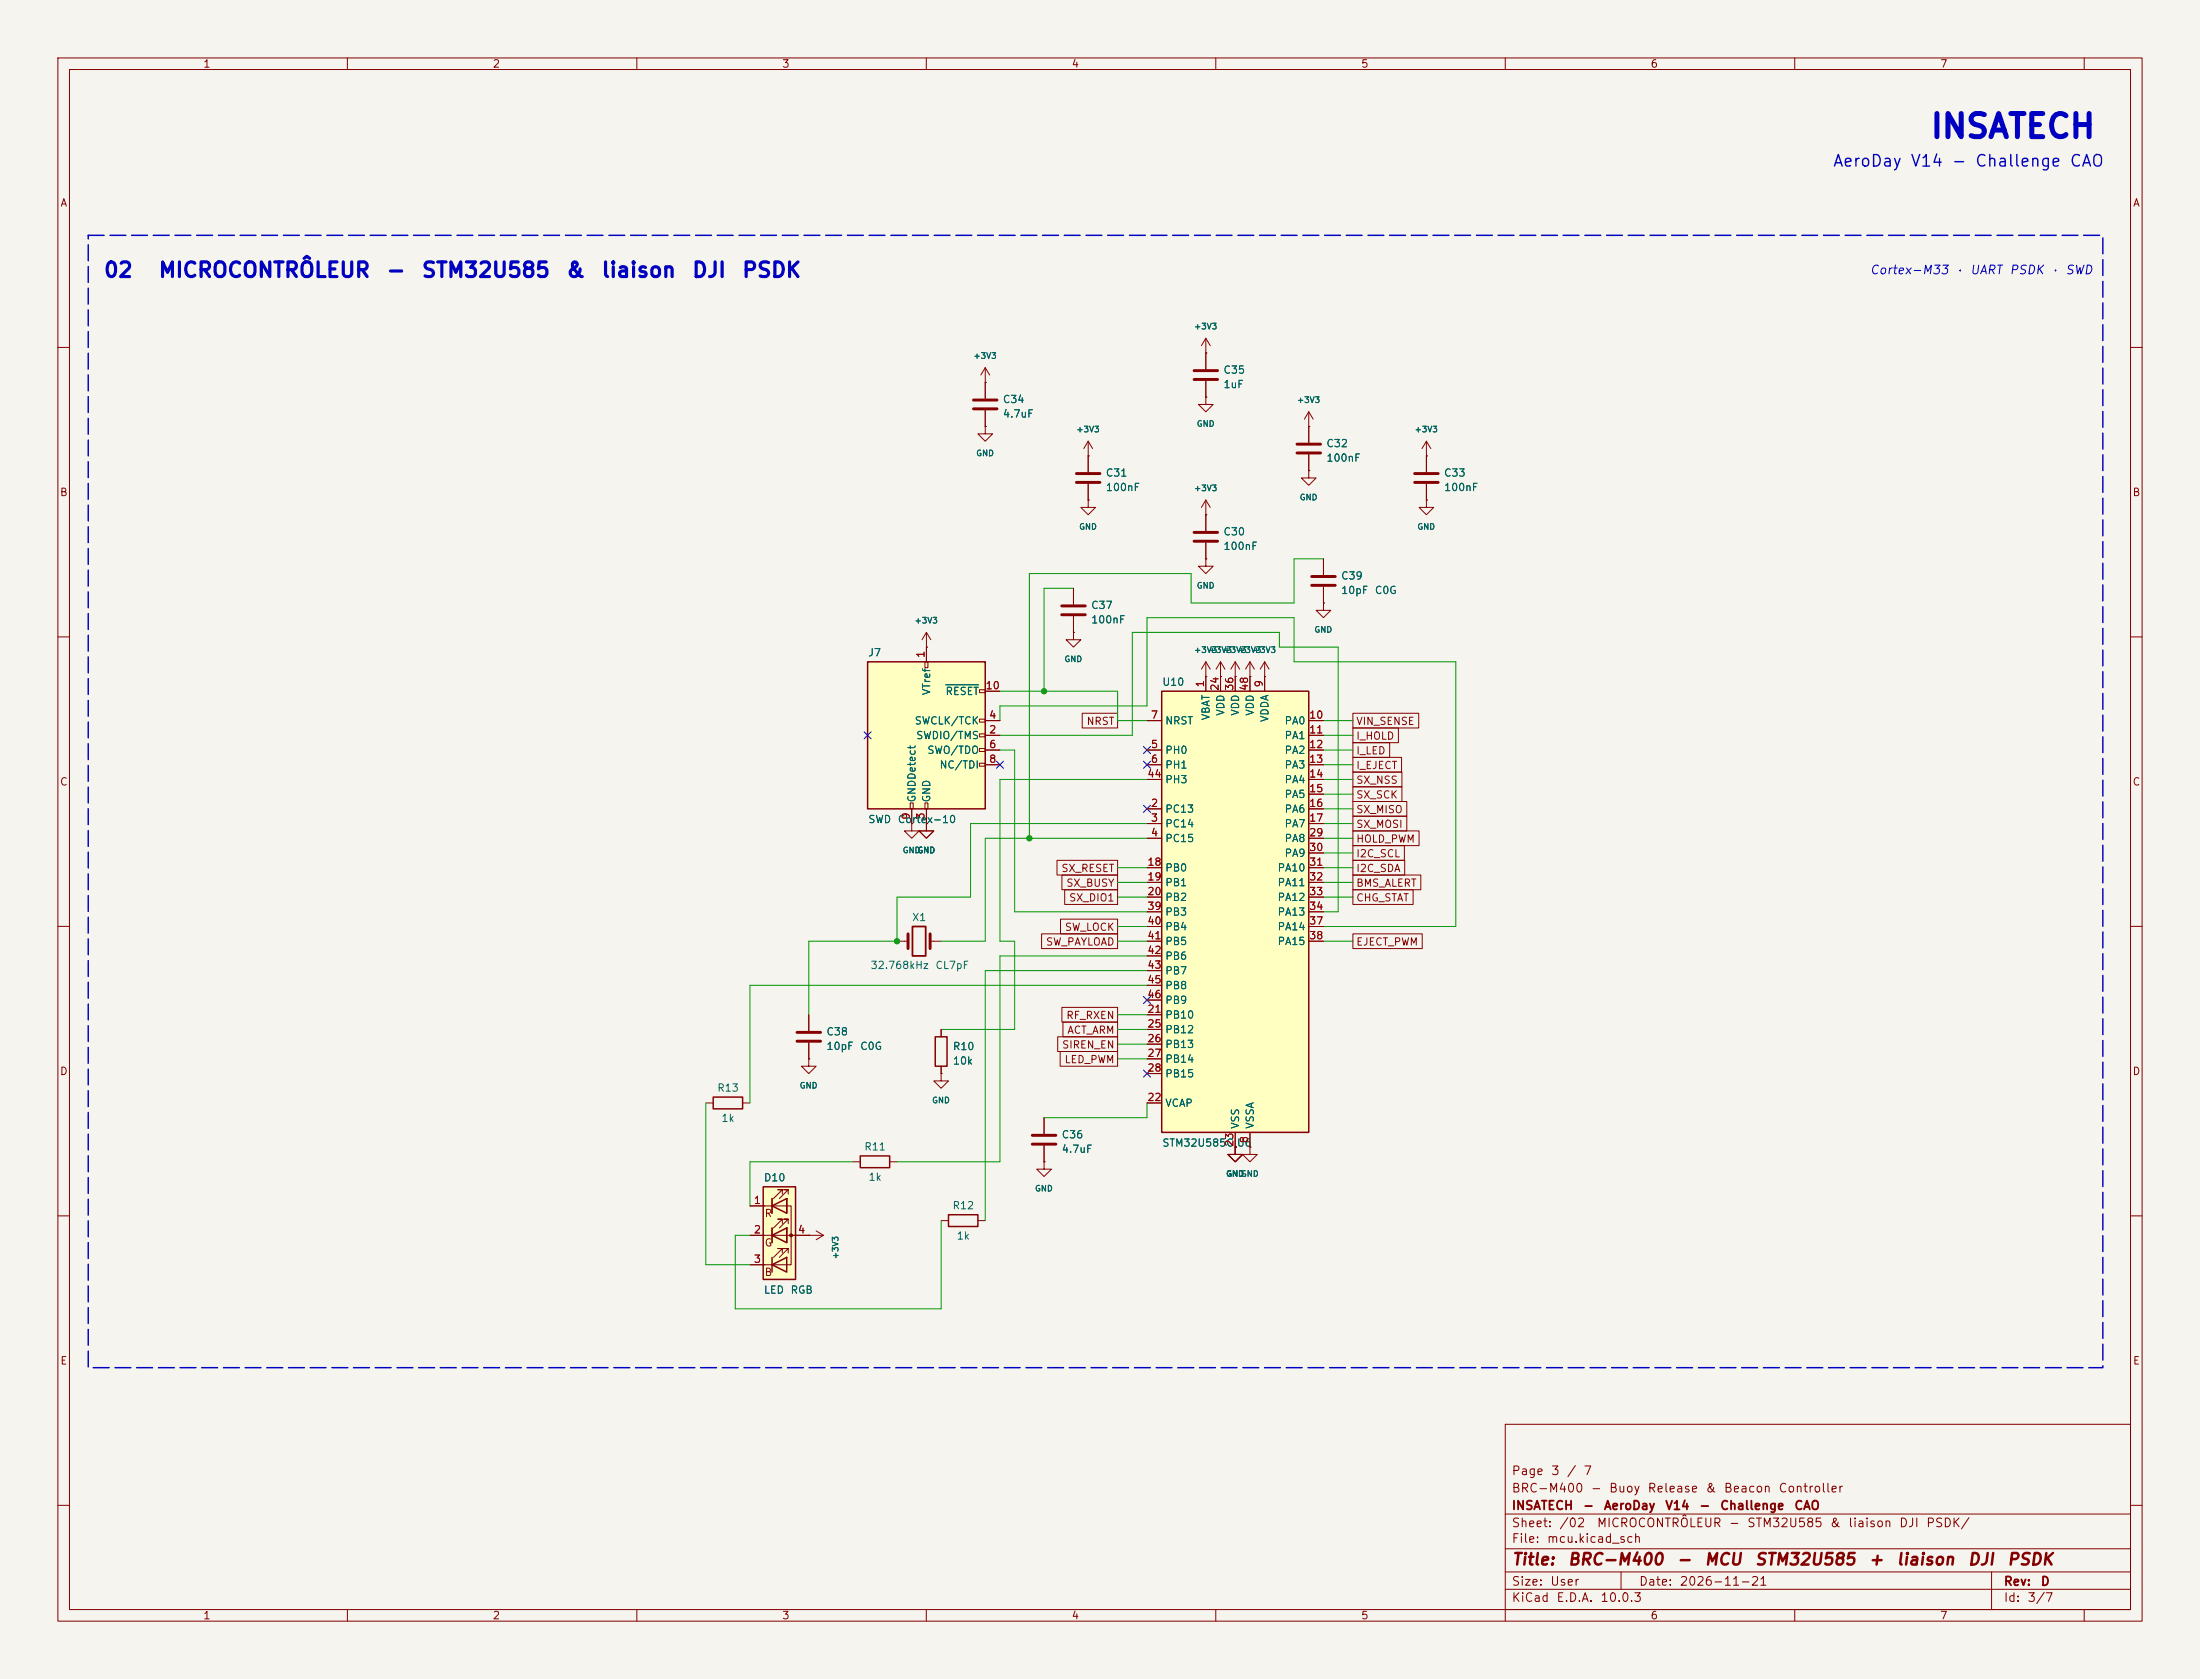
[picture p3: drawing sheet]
<svg xmlns="http://www.w3.org/2000/svg" width="380mm" height="290mm" viewBox="0 0 380 290" stroke-linecap="round" stroke-linejoin="round" font-family="sans-serif">
<path d="M0 0h380v290h-380z" fill="#f5f4ef" stroke="#f5f4ef" stroke-width=".17"/>
<g fill="none" stroke="#840000" stroke-width=".17">
<path d="M10 10h360v270h-360zM12 12h356v266h-356zM60 10v2M110 10v2M160 10v2M210 10v2M260 10v2M310 10v2M360 10v2M10 60h2M208.3 68.6v1.3h1.2l-1.2 1.2-1.3-1.2h1.3M208.3 68.6h.1"/>
<path d="M368 60h2M188 86.4v1.2h1.2l-1.2 1.3-1.3-1.3h1.3M188 86.4h.1M208.3 88.9h.1M208.3 96.5v1.3h1.2l-1.2 1.3-1.3-1.3h1.3M208.3 96.5h.1M208.3 86.4l-.8 1.2M208.3 86.4l.7 1.2M208.3 86.4v2.5M226.1 81.3v1.3h1.2l-1.2 1.2-1.3-1.2h1.3M226.1 81.3h.1M228.6 96.5v2.8"/>
<path d="M10 110h2M228.6 101.4v2.7M368 110h2M160 142.2v1.3h1.3l-1.3 1.3-1.3-1.3h1.3M160 142.2h.1M10 160h2M368 160h2M180.3 193v2.8M180.3 197.9v2.8M10 210h2M180.3 200.7v1.2h1.3l-1.3 1.3-1.2-1.3h1.2M180.3 200.7h.1"/>
<path d="M368 210h2M260 246h108v32h-108zM10 260h2M60 278v2M110 278v2M160 278v2M210 278v2M260 278v2M260 274.5h108M260 271.5h108M260 267.5h108M260 261.5h108"/>
<path d="M280 271.5v3M310 278v2M344 271.5v6.5M360 278v2M368 260h2"/>
</g>
<path d="M226.6 99.6h4M226.6 101.1h4M178.3 196.1h4.1M178.3 197.6h4.1" fill="none" stroke="#840000" stroke-width=".51"/>
<path d="M131.8 205h5.6v16h-5.6z" fill="#ffffc2"/>
<path d="M161.5 179.1h2.1v5.1h-2.1zM148.6 199.7h5.1v2h-5.1zM131.8 205h5.6v16h-5.6zM133.3 208.3l2.6-1.3v2.6zM133.3 213.4l2.6-1.3v2.5zM133.3 218.4l2.6-1.2v2.5zM133.3 207v2.6M133.3 212.1v2.5M133.3 217.2v2.5M163.8 209.8h5.1v2h-5.1z" fill="none" stroke="#840000" stroke-width=".25"/>
<g fill="none" stroke="#840000" stroke-width=".17">
<path d="M226.1 73.7h.1M226.1 71.1l-.8 1.3M226.1 71.1l.7 1.3M226.1 71.1v2.6M246.4 78.7h.1M246.4 76.2l-.8 1.3M246.4 76.2l.7 1.3M246.4 76.2v2.5M246.4 86.4v1.2h1.2l-1.2 1.3-1.3-1.3h1.3M246.4 86.4h.1M185.4 101.6v2.8M185.4 106.4v2.8"/>
<path d="M208.3 116.8h.1M208.3 114.3l-.8 1.3M208.3 114.3l.7 1.3M208.3 114.3v2.5M215.9 116.8h.1M215.9 114.3l-.8 1.3M215.9 114.3l.8 1.3M215.9 114.3v2.5M218.4 116.8h.1M218.4 114.3l-.7 1.3M218.4 114.3l.8 1.3M218.4 114.3v2.5"/>
<path d="M228.6 104.1v1.3h1.3l-1.3 1.3-1.3-1.3h1.3M228.6 104.1h.1M157.5 142.2v1.3h1.2l-1.2 1.3-1.3-1.3h1.3M157.5 142.2h.1M139.7 175.3v2.8M162.6 177.8v1.3M139.7 182.9v1.3h1.3l-1.3 1.2-1.3-1.2h1.3M139.7 182.9h.1M139.7 180.1v2.8M162.6 185.4v1.3h1.2l-1.2 1.3-1.3-1.3h1.3M162.6 185.4h.1M162.6 184.2v1.2"/>
<path d="M129.5 208.3h7.2v10.1h-7.2M129.5 213.4h12.7M133.3 207v2.6M133.3 212.1v2.5M135.1 206.3v-.8h-.7h.7l-1.5 1.5M135.1 211.3v-.7h-.7h.7l-1.5 1.5M135.1 216.4v-.7h-.7h.7l-1.5 1.5M135.9 207h.1M135.9 207v2.6zM135.9 212.1h.1M135.9 212.1v2.5zM136.1 206.3v-.8h-.7h.7l-1.5 1.5"/>
<path d="M136.1 211.3v-.7h-.7h.7l-1.5 1.5M136.1 216.4v-.7h-.7h.7l-1.5 1.5M139.7 213.4h.1M141 212.6l1.2 .8M142.2 213.4l-1.2 .7M147.3 200.7h1.3M153.7 200.7h1.2M162.6 210.8h1.2M168.9 210.8h1.3"/>
</g>
<circle cx="136.7" cy="213.4" r=".25" fill="#840000" stroke="#840000" stroke-width=".17"/>
<path d="M183.4 104.7h4.1M183.4 106.2h4.1M137.7 178.3h4M137.7 179.8h4" fill="none" stroke="#840000" stroke-width=".51"/>
<path d="M149.9 114.3h20.3v25.4h-20.3z" fill="#ffffc2"/>
<path d="M149.9 114.3h20.3v25.4h-20.3z" fill="none" stroke="#840000" stroke-width=".25"/>
<g fill="none" stroke="#840000" stroke-width=".17">
<path d="M159.8 114.3h.5v1h-.5zM160 111.8v2.5M169.2 119.1h1v.5h-1zM170.2 119.4h2.5M157.2 138.7h.5v1h-.5zM157.5 139.7v2.5M159.8 138.7h.5v1h-.5zM160 139.7v2.5M169.2 124.2h1v.5h-1zM169.2 126.8h1v.5h-1zM169.2 129.3h1v.5h-1zM169.2 131.8h1v.5h-1z"/>
<path d="M170.2 127h2.5M170.2 124.5h2.5M170.2 129.5h2.5M170.2 132.1h2.5"/>
</g>
<path d="M163.3 118.3h5.7" fill="none" stroke="#006464" stroke-width=".17"/>
<path d="M200.7 119.4h25.4v76.2h-25.4z" fill="#ffffc2"/>
<path d="M200.7 119.4h25.4v76.2h-25.4zM123.2 189.5h5.1v2h-5.1z" fill="none" stroke="#840000" stroke-width=".25"/>
<g fill="none" stroke="#840000" stroke-width=".17">
<path d="M208.3 58.4v5.4M208.3 58.4l-.8 1.3M208.3 58.4l.7 1.3M170.2 66h.1M170.2 73.7v1.2h1.2l-1.2 1.3-1.3-1.3h1.3M170.2 73.7h.1M170.2 63.5l-.8 1.3M170.2 63.5l.7 1.3M170.2 63.5v5.3M170.2 70.9v2.8M188 78.7h.1M188 76.2v5.3"/>
<path d="M188 76.2l-.8 1.3M188 76.2l.7 1.3M208.3 61h.1M208.3 68.6h.1M208.3 65.8v2.8M226.1 73.7h.1M226.1 73.7v2.8M226.1 78.5v2.8M246.4 78.7h.1M246.4 78.7v2.8M188 86.4h.1M188 83.6v2.8"/>
<path d="M208.3 96.5h.1M208.3 88.9h.1M208.3 88.9v2.8M208.3 93.7v2.8M226.1 81.3h.1M228.6 96.5v2.8M246.4 86.4h.1M246.4 83.6v2.8M160 111.8h.1M160 109.2l-.7 1.3M160 109.2l.8 1.3M160 109.2v5.1"/>
<path d="M170.2 119.4h2.5M185.4 109.2v1.3h1.3l-1.3 1.3-1.3-1.3h1.3M185.4 109.2h.1M185.4 101.6v2.8M185.4 106.4v2.8M208.3 116.8h.1M208.3 116.8v2.6M210.8 116.8h.1M210.8 114.3v5.1M210.8 114.3l-.7 1.3M210.8 114.3l.8 1.3M213.4 116.8h.1"/>
<path d="M213.4 114.3v5.1M213.4 114.3l-.8 1.3M213.4 114.3l.7 1.3M215.9 116.8h.1M215.9 116.8v2.6M218.4 116.8h.1M218.4 116.8v2.6M228.6 104.1h.1M228.6 101.4v2.7M157.5 139.7v2.5M160 139.7v2.5M170.2 129.5h2.5"/>
<path d="M170.2 132.1h2.5M170.2 124.5h2.5M170.2 127h2.5M186.9 123.2h6.1v2.5h-6.1zM198.1 139.7h2.6M198.1 129.5h2.6M198.1 132.1h2.6M198.1 124.5h2.6M198.1 134.6h2.6M226.1 139.7h2.5M226.1 129.5h2.5M226.1 132.1h2.5"/>
<path d="M226.1 124.5h2.5M226.1 127h2.5M226.1 134.6h2.5M226.1 137.2h2.5M233.7 125.7h7.8v2.6h-7.8zM233.7 128.3h6.3v2.5h-6.3zM233.7 130.8h8.4v2.6h-8.4zM233.7 133.4h8.5v2.5h-8.5zM233.7 123.2h11.4v2.5h-11.4zM233.7 135.9h8.5v2.5h-8.5zM233.7 138.4h9.3v2.6h-9.3zM157.5 142.2h.1"/>
<path d="M160 142.2v1.3h1.3l-1.3 1.3-1.3-1.3h1.3M160 142.2h.1M182.6 148.6h10.4v2.5h-10.4zM183.2 158.8h9.8v2.5h-9.8zM183.4 151.1h9.6v2.6h-9.6zM183.9 153.7h9.1v2.5h-9.1zM198.1 142.2h2.6M198.1 144.8h2.6M198.1 149.9h2.6M198.1 152.4h2.6M198.1 154.9h2.6M198.1 157.5h2.6"/>
<path d="M226.1 142.2h2.5M226.1 144.8h2.5M226.1 149.9h2.5M226.1 152.4h2.5M226.1 154.9h2.5M226.1 147.3h2.5M226.1 157.5h2.5M233.7 141h9.3v2.5h-9.3zM233.7 148.6h8.9v2.5h-8.9zM233.7 146.1h8.9v2.5h-8.9zM233.7 151.1h11.7v2.6h-11.7zM233.7 153.7h10.4v2.5h-10.4z"/>
<path d="M233.7 143.5h11.4v2.6h-11.4zM139.7 175.3v2.8M154.9 162.6h1.9M160.7 162.6h1.9M162.6 177.8v1.3M179.9 161.3h13.1v2.5h-13.1zM182.7 179.1h10.3v2.5h-10.3zM183.4 174h9.6v2.5h-9.6zM183.6 176.5h9.4v2.6h-9.4zM198.1 175.3h2.6M198.1 177.8h2.6M198.1 160h2.6"/>
<path d="M198.1 162.6h2.6M198.1 165.1h2.6M198.1 167.6h2.6M198.1 170.2h2.6M198.1 172.7h2.6M226.1 160h2.5M226.1 162.6h2.5M233.7 161.3h12v2.5h-12zM121.9 190.5h1.3M128.3 190.5h1.2M139.7 182.9h.1M139.7 180.1v2.8"/>
<path d="M162.6 185.4h.1M162.6 184.2v1.2M180.3 193v2.8M180.3 197.9v2.8M183.1 181.6h9.9v2.6h-9.9zM198.1 190.5h2.6M198.1 180.3h2.6M198.1 182.9h2.6M198.1 185.4h2.6M213.4 198.1v1.3h1.2l-1.2 1.3-1.3-1.3h1.3M213.4 198.1h.1M213.4 195.6v2.5"/>
<path d="M215.9 198.1v1.3h1.3l-1.3 1.3-1.3-1.3h1.3M215.9 198.1h.1M215.9 195.6v2.5M129.5 208.3h2.6M129.5 213.4h2.6M129.5 218.4h2.6M137.2 213.4h2.5M139.7 213.4h.1M180.3 200.7h.1"/>
</g>
<g fill="none" stroke="#840000" stroke-width=".51">
<path d="M168.1 69.1h4.1M168.1 70.6h4.1M206.2 64h4.1M206.2 65.5h4.1M224 76.7h4.1M224 78.2h4.1M185.9 81.8h4.1M185.9 83.3h4.1M206.2 92h4.1M206.2 93.5h4.1M244.3 81.8h4.1M244.3 83.3h4.1"/>
<path d="M156.8 161.3v2.5M160.7 161.3v2.5"/>
</g>
<path d="M157.6 160h2.3v5.1h-2.3z" fill="none" stroke="#840000" stroke-width=".3"/>
<g fill="none" stroke="#009600" stroke-width=".17">
<path d="M228.6 96.5h-5.1v7.6h-17.8v-5h-27.9v45.7M172.7 119.4h20.3v5.1h5.1M185.4 101.6h-5.1v17.8M172.7 124.5v-2.6h25.4v-15.2h25.4v7.6h28v45.7h-22.9M172.7 127h22.9v-17.8h25.4v2.6h10.1v45.7h-2.5M172.7 129.5h2.6v28h22.8M198.1 134.6h-25.4v28h2.6v15.2h-12.7M228.6 127h5.1M228.6 124.5h5.1M228.6 129.5h5.1M228.6 134.6h5.1M228.6 132.1h5.1"/>
<path d="M228.6 137.2h5.1M228.6 139.7h5.1M193 149.9h5.1M193 152.4h5.1M193 154.9h5.1M198.1 142.2h-30.5v12.7h-12.7v7.7h-15.2v12.7M198.1 144.8h-27.9v17.8h-7.6M228.6 142.2h5.1M228.6 144.8h5.1M228.6 149.9h5.1M228.6 152.4h5.1M228.6 154.9h5.1"/>
<path d="M228.6 147.3h5.1M193 177.8h5.1M193 162.6h5.1M193 175.3h5.1M193 160h5.1M198.1 165.1h-25.4v35.6h-17.8M198.1 170.2h-68.6v20.3M198.1 167.6h-27.9v43.2M228.6 162.6h5.1M121.9 190.5v27.9h7.6M193 182.9h5.1M193 180.3h5.1"/>
<path d="M198.1 190.5v2.5h-17.8M147.3 200.7h-17.8v7.6M162.6 210.8v15.3h-35.6v-12.7h2.5"/>
</g>
<g fill="none" stroke="#000084" stroke-width=".17">
<path d="M149.3 126.4l1.2 1.2M150.5 126.4l-1.2 1.2M172.1 131.5l1.2 1.2M173.3 131.5l-1.2 1.2M197.5 128.9l1.2 1.3M197.5 139.1l1.2 1.2M197.5 131.5l1.2 1.2M198.7 128.9l-1.2 1.3M198.7 139.1l-1.2 1.2M198.7 131.5l-1.2 1.2M197.5 172.1l1.2 1.2M198.7 172.1l-1.2 1.2"/>
<path d="M197.5 184.8l1.2 1.2M198.7 184.8l-1.2 1.2"/>
</g>
<path d="M15.2 40.6h348v195.6h-348z" fill="none" stroke="#0000c2" stroke-width=".25" stroke-dasharray="2.7 1"/>
<path d="M163.3 118.3h5.7" fill="none" stroke="#006464" stroke-width=".17"/>
<g fill="#009600" stroke="#009600" stroke-width=".17">
<circle cx="180.3" cy="119.4" r=".46"/>
<circle cx="154.9" cy="162.6" r=".46"/>
<circle cx="177.8" cy="144.8" r=".46"/>
</g>
<text font-size="4" fill="#0000c2" x="333.2" y="24.8">INSATECH</text>
<g font-size="2.5" fill="#0000c2">
<text x="17.8" y="48.5">02</text>
<text x="27.2" y="48.5">MICROCONTRÔLEUR</text>
<text x="66.6" y="48.5">-</text>
<text x="72.7" y="48.5">STM32U585</text>
<text x="97.6" y="48.5">&amp;</text>
<text x="103.7" y="48.5">liaison</text>
<text x="119.4" y="48.5">DJI</text>
<text x="128" y="48.5">PSDK</text>
</g>
<text font-size="2" fill="#0000c2" x="316.5" y="29.3">AeroDay V14 - Challenge CAO</text>
<g font-size="2" fill="#840000">
<text x="261" y="270.8">Title:</text>
<text x="270.7" y="270.8">BRC-M400</text>
<text x="289.5" y="270.8">-</text>
<text x="294.3" y="270.8">MCU</text>
<text x="303" y="270.8">STM32U585</text>
<text x="322.6" y="270.8">+</text>
<text x="327.4" y="270.8">liaison</text>
<text x="339.8" y="270.8">DJI</text>
<text x="346.6" y="270.8">PSDK</text>
</g>
<g font-size="1.5" fill="#0000c2">
<text x="322.9" y="47.7">Cortex-M33</text>
<text x="337.7" y="47.7">·</text>
<text x="340.2" y="47.7">UART</text>
<text x="347" y="47.7">PSDK</text>
<text x="354.2" y="47.7">·</text>
<text x="356.6" y="47.7">SWD</text>
</g>
<g font-size="1.5" fill="#840000">
<text x="261" y="255.2">Page</text>
<text x="267.8" y="255.2">3</text>
<text x="270.5" y="255.2">/</text>
<text x="273.4" y="255.2">7</text>
<text x="261" y="261.2">INSATECH</text>
<text x="261" y="258.2">BRC-M400</text>
<text x="273.3" y="261.2">-</text>
<text x="274.7" y="258.2">-</text>
<text x="276.9" y="261.2">AeroDay</text>
<text x="277.8" y="258.2">Buoy</text>
<text x="284.5" y="258.2">Release</text>
<text x="287.5" y="261.2">V14</text>
<text x="293.4" y="261.2">-</text>
<text x="294.5" y="258.2">&amp;</text>
<text x="297" y="261.2">Challenge</text>
<text x="297.6" y="258.2">Beacon</text>
<text x="307.1" y="258.2">Controller</text>
<text x="309.8" y="261.2">CAO</text>
<text x="261" y="266.9">File:</text>
<text x="261" y="264.2">Sheet:</text>
<text x="267.1" y="266.9">mcu.kicad_sch</text>
<text x="269.2" y="264.2">/02</text>
<text x="275.7" y="264.2">MICROCONTRÔLEUR</text>
<text x="298.5" y="264.2">-</text>
<text x="301.7" y="264.2">STM32U585</text>
<text x="316" y="264.2">&amp;</text>
<text x="319.1" y="264.2">liaison</text>
<text x="327.9" y="264.2">DJI</text>
<text x="332.6" y="264.2">PSDK/</text>
<text x="261" y="274.3">Size:</text>
<text x="267.7" y="274.3">User</text>
<text x="283" y="274.3">Date:</text>
<text x="290" y="274.3">2026-11-21</text>
<text x="346" y="274.3">Rev:</text>
<text x="352.4" y="274.3">D</text>
<text x="261" y="277.1">KiCad</text>
<text x="268.7" y="277.1">E.D.A.</text>
<text x="276.3" y="277.1">10.0.3</text>
<text x="346" y="277.1">Id:</text>
<text x="350.1" y="277.1">3/7</text>
</g>
<g font-size="1.3" fill="#840000">
<text x="35" y="12">1</text>
<text x="85" y="12">2</text>
<text x="135" y="12">3</text>
<text x="185" y="12">4</text>
<text x="235" y="12">5</text>
<text x="285" y="12">6</text>
<text x="335" y="12">7</text>
<text x="10.3" y="36">A</text>
<text x="368.3" y="36">A</text>
<text x="10.3" y="86">B</text>
<text x="368.3" y="86">B</text>
<text x="187.6" y="125.5">NRST</text>
<text x="234.2" y="125.5">VIN_SENSE</text>
<text x="234.2" y="128.1">I_HOLD</text>
<text x="234.2" y="130.6">I_LED</text>
<text x="10.3" y="136">C</text>
<text x="234.2" y="133.2">I_EJECT</text>
<text x="234.2" y="135.7">SX_NSS</text>
<text x="368.3" y="136">C</text>
<text x="234.2" y="138.2">SX_SCK</text>
<text x="234.2" y="140.8">SX_MISO</text>
<text x="234.2" y="143.3">SX_MOSI</text>
<text x="234.2" y="148.4">I2C_SCL</text>
<text x="234.2" y="145.9">HOLD_PWM</text>
<text x="183.2" y="150.9">SX_RESET</text>
<text x="184.1" y="153.5">SX_BUSY</text>
<text x="234.2" y="150.9">I2C_SDA</text>
<text x="234.2" y="153.5">BMS_ALERT</text>
<text x="183.8" y="161.1">SW_LOCK</text>
<text x="184.6" y="156">SX_DIO1</text>
<text x="234.2" y="156">CHG_STAT</text>
<text x="180.6" y="163.6">SW_PAYLOAD</text>
<text x="234.2" y="163.6">EJECT_PWM</text>
<text x="184.1" y="176.3">RF_RXEN</text>
<text x="184.3" y="178.9">ACT_ARM</text>
<text x="183.3" y="181.4">SIREN_EN</text>
<text x="183.8" y="184">LED_PWM</text>
<text x="10.3" y="186">D</text>
<text x="368.3" y="186">D</text>
<text x="132" y="210.5">R</text>
<text x="132" y="215.6">G</text>
<text x="132" y="220.7">B</text>
<text x="10.3" y="236">E</text>
<text x="368.3" y="236">E</text>
<text x="35" y="280">1</text>
<text x="85" y="280">2</text>
<text x="135" y="280">3</text>
<text x="185" y="280">4</text>
<text x="235" y="280">5</text>
<text x="285" y="280">6</text>
<text x="335" y="280">7</text>
</g>
<g font-size="1.3" fill="#006464">
<text x="211.2" y="64.8">C35</text>
<text x="173.1" y="69.9">C34</text>
<text x="211.2" y="67.3">1uF</text>
<text x="173.1" y="72.4">4.7uF</text>
<text x="229" y="77.5">C32</text>
<text x="190.9" y="82.6">C31</text>
<text x="229" y="80">100nF</text>
<text x="249.3" y="82.6">C33</text>
<text x="190.9" y="85.1">100nF</text>
<text x="249.3" y="85.1">100nF</text>
<text x="211.2" y="95.3">100nF</text>
<text x="211.2" y="92.8">C30</text>
<text x="231.5" y="100.4">C39</text>
<text x="188.4" y="108">100nF</text>
<text x="188.4" y="105.5">C37</text>
<text x="231.5" y="102.9">10pF</text>
<text x="237.4" y="102.9">C0G</text>
<text x="149.9" y="113.7">J7</text>
<text x="200.7" y="118.8">U10</text>
<text x="157.9" y="125.4">SWCLK/TCK</text>
<text x="161" y="120.2" transform="rotate(-90 161 120.2)">VTref</text>
<text x="163.2" y="120.4">RESET</text>
<text x="201.2" y="125.4">NRST</text>
<text x="209.3" y="124.5" transform="rotate(-90 209.3 124.5)">VBAT</text>
<text x="211.8" y="123.7" transform="rotate(-90 211.8 123.7)">VDD</text>
<text x="214.3" y="123.7" transform="rotate(-90 214.3 123.7)">VDD</text>
<text x="216.9" y="123.7" transform="rotate(-90 216.9 123.7)">VDD</text>
<text x="219.4" y="124.8" transform="rotate(-90 219.4 124.8)">VDDA</text>
<text x="221.8" y="125.4">PA0</text>
<text x="158.1" y="128">SWDIO/TMS</text>
<text x="160.1" y="130.5">SWO/TDO</text>
<text x="201.2" y="130.5">PH0</text>
<text x="221.8" y="128">PA1</text>
<text x="221.8" y="130.5">PA2</text>
<text x="162.2" y="133.1">NC/TDI</text>
<text x="201.2" y="133.1">PH1</text>
<text x="201.2" y="135.6">PH3</text>
<text x="221.8" y="133.1">PA3</text>
<text x="221.8" y="135.6">PA4</text>
<text x="149.9" y="142.5">SWD</text>
<text x="155" y="142.5">Cortex-10</text>
<text x="158.5" y="138.7" transform="rotate(-90 158.5 138.7)">GNDDetect</text>
<text x="161" y="138.7" transform="rotate(-90 161 138.7)">GND</text>
<text x="201.2" y="140.7">PC13</text>
<text x="201.2" y="143.2">PC14</text>
<text x="221.8" y="138.1">PA5</text>
<text x="221.8" y="140.7">PA6</text>
<text x="221.8" y="143.2">PA7</text>
<text x="201.2" y="145.8">PC15</text>
<text x="221.8" y="145.8">PA8</text>
<text x="221.8" y="148.3">PA9</text>
<text x="201.2" y="150.8">PB0</text>
<text x="201.2" y="153.4">PB1</text>
<text x="201.2" y="155.9">PB2</text>
<text x="220.6" y="150.8">PA10</text>
<text x="220.6" y="153.4">PA11</text>
<text x="220.6" y="155.9">PA12</text>
<text x="157.4" y="159.4">X1</text>
<text x="201.2" y="158.5">PB3</text>
<text x="201.2" y="161">PB4</text>
<text x="220.6" y="158.5">PA13</text>
<text x="220.6" y="161">PA14</text>
<text x="150.3" y="167.7">32.768kHz</text>
<text x="161.5" y="167.7">CL7pF</text>
<text x="201.2" y="163.5">PB5</text>
<text x="201.2" y="166.1">PB6</text>
<text x="220.6" y="163.5">PA15</text>
<text x="201.2" y="168.6">PB7</text>
<text x="201.2" y="171.2">PB8</text>
<text x="201.2" y="173.7">PB9</text>
<text x="142.6" y="179.1">C38</text>
<text x="201.2" y="176.2">PB10</text>
<text x="201.2" y="178.8">PB12</text>
<text x="142.6" y="181.6">10pF</text>
<text x="148.5" y="181.6">C0G</text>
<text x="164.5" y="184.2">10k</text>
<text x="164.5" y="181.7">R10</text>
<text x="201.2" y="181.3">PB13</text>
<text x="201.2" y="183.9">PB14</text>
<text x="123.8" y="188.9">R13</text>
<text x="201.2" y="191.5">VCAP</text>
<text x="201.2" y="186.4">PB15</text>
<text x="124.5" y="194.1">1k</text>
<text x="183.3" y="196.9">C36</text>
<text x="214.3" y="195.1" transform="rotate(-90 214.3 195.1)">VSS</text>
<text x="216.9" y="195.1" transform="rotate(-90 216.9 195.1)">VSSA</text>
<text x="149.2" y="199">R11</text>
<text x="183.3" y="199.4">4.7uF</text>
<text x="200.7" y="198.4">STM32U585CIU6</text>
<text x="131.8" y="204.4">D10</text>
<text x="149.9" y="204.3">1k</text>
<text x="164.4" y="209.2">R12</text>
<text x="165.1" y="214.4">1k</text>
<text x="131.8" y="223.8">LED</text>
<text x="136.5" y="223.8">RGB</text>
</g>
<g font-size="1.3" fill="#a90000">
<text x="160" y="113.7" transform="rotate(-90 160 113.7)">1</text>
<text x="170.1" y="119.4">10</text>
<text x="208.3" y="118.8" transform="rotate(-90 208.3 118.8)">1</text>
<text x="210.8" y="119.4" transform="rotate(-90 210.8 119.4)">24</text>
<text x="213.3" y="119.4" transform="rotate(-90 213.3 119.4)">36</text>
<text x="215.9" y="119.4" transform="rotate(-90 215.9 119.4)">48</text>
<text x="218.4" y="118.8" transform="rotate(-90 218.4 118.8)">9</text>
<text x="170.7" y="124.4">4</text>
<text x="198.7" y="124.4">7</text>
<text x="226" y="124.4">10</text>
<text x="170.7" y="127">2</text>
<text x="170.7" y="129.5">6</text>
<text x="198.7" y="129.5">5</text>
<text x="226" y="127">11</text>
<text x="226" y="129.5">12</text>
<text x="170.7" y="132.1">8</text>
<text x="198.1" y="134.6">44</text>
<text x="198.7" y="132.1">6</text>
<text x="226" y="132.1">13</text>
<text x="226" y="134.6">14</text>
<text x="226" y="137.1">15</text>
<text x="157.5" y="141.7" transform="rotate(-90 157.5 141.7)">9</text>
<text x="160" y="141.7" transform="rotate(-90 160 141.7)">3</text>
<text x="198.7" y="139.7">2</text>
<text x="198.7" y="142.2">3</text>
<text x="226" y="139.7">16</text>
<text x="226" y="142.2">17</text>
<text x="198.1" y="149.8">18</text>
<text x="198.7" y="144.8">4</text>
<text x="226" y="144.8">29</text>
<text x="226" y="147.3">30</text>
<text x="226" y="149.8">31</text>
<text x="198.1" y="152.4">19</text>
<text x="198.1" y="154.9">20</text>
<text x="226" y="152.4">32</text>
<text x="226" y="154.9">33</text>
<text x="198.1" y="157.5">39</text>
<text x="198.1" y="160">40</text>
<text x="226" y="157.5">34</text>
<text x="226" y="160">37</text>
<text x="198.1" y="162.5">41</text>
<text x="198.1" y="165.1">42</text>
<text x="198.1" y="167.6">43</text>
<text x="226" y="162.5">38</text>
<text x="198.1" y="170.2">45</text>
<text x="198.1" y="172.7">46</text>
<text x="198.1" y="175.2">21</text>
<text x="198.1" y="177.8">25</text>
<text x="198.1" y="180.3">26</text>
<text x="198.1" y="182.9">27</text>
<text x="198.1" y="185.4">28</text>
<text x="198.1" y="190.5">22</text>
<text x="215.9" y="197.6" transform="rotate(-90 215.9 197.6)">8</text>
<text x="213.3" y="198.2" transform="rotate(-90 213.3 198.2)">23</text>
<text x="130.1" y="208.3">1</text>
<text x="130.1" y="213.3">2</text>
<text x="137.7" y="213.3">4</text>
<text x="130.1" y="218.4">3</text>
</g>
<g font-size="1" fill="#006464">
<text x="206.2" y="57.1">+3V3</text>
<text x="168.1" y="62.2">+3V3</text>
<text x="223.9" y="69.8">+3V3</text>
<text x="185.8" y="74.9">+3V3</text>
<text x="206.6" y="74">GND</text>
<text x="244.3" y="74.9">+3V3</text>
<text x="168.5" y="79">GND</text>
<text x="206.2" y="85.1">+3V3</text>
<text x="224.4" y="86.7">GND</text>
<text x="186.3" y="91.7">GND</text>
<text x="244.7" y="91.7">GND</text>
<text x="206.6" y="101.9">GND</text>
<text x="157.9" y="107.9">+3V3</text>
<text x="206.2" y="113">+3V3</text>
<text x="208.7" y="113">+3V3</text>
<text x="211.2" y="113">+3V3</text>
<text x="213.8" y="113">+3V3</text>
<text x="216.3" y="113">+3V3</text>
<text x="226.9" y="109.5">GND</text>
<text x="183.8" y="114.6">GND</text>
<text x="155.8" y="147.6">GND</text>
<text x="158.4" y="147.6">GND</text>
<text x="138" y="188.3">GND</text>
<text x="160.9" y="190.8">GND</text>
<text x="211.7" y="203.5">GND</text>
<text x="214.2" y="203.5">GND</text>
<text x="178.7" y="206">GND</text>
<text x="145.1" y="217.6" transform="rotate(-90 145.1 217.6)">+3V3</text>
</g>
</svg>
